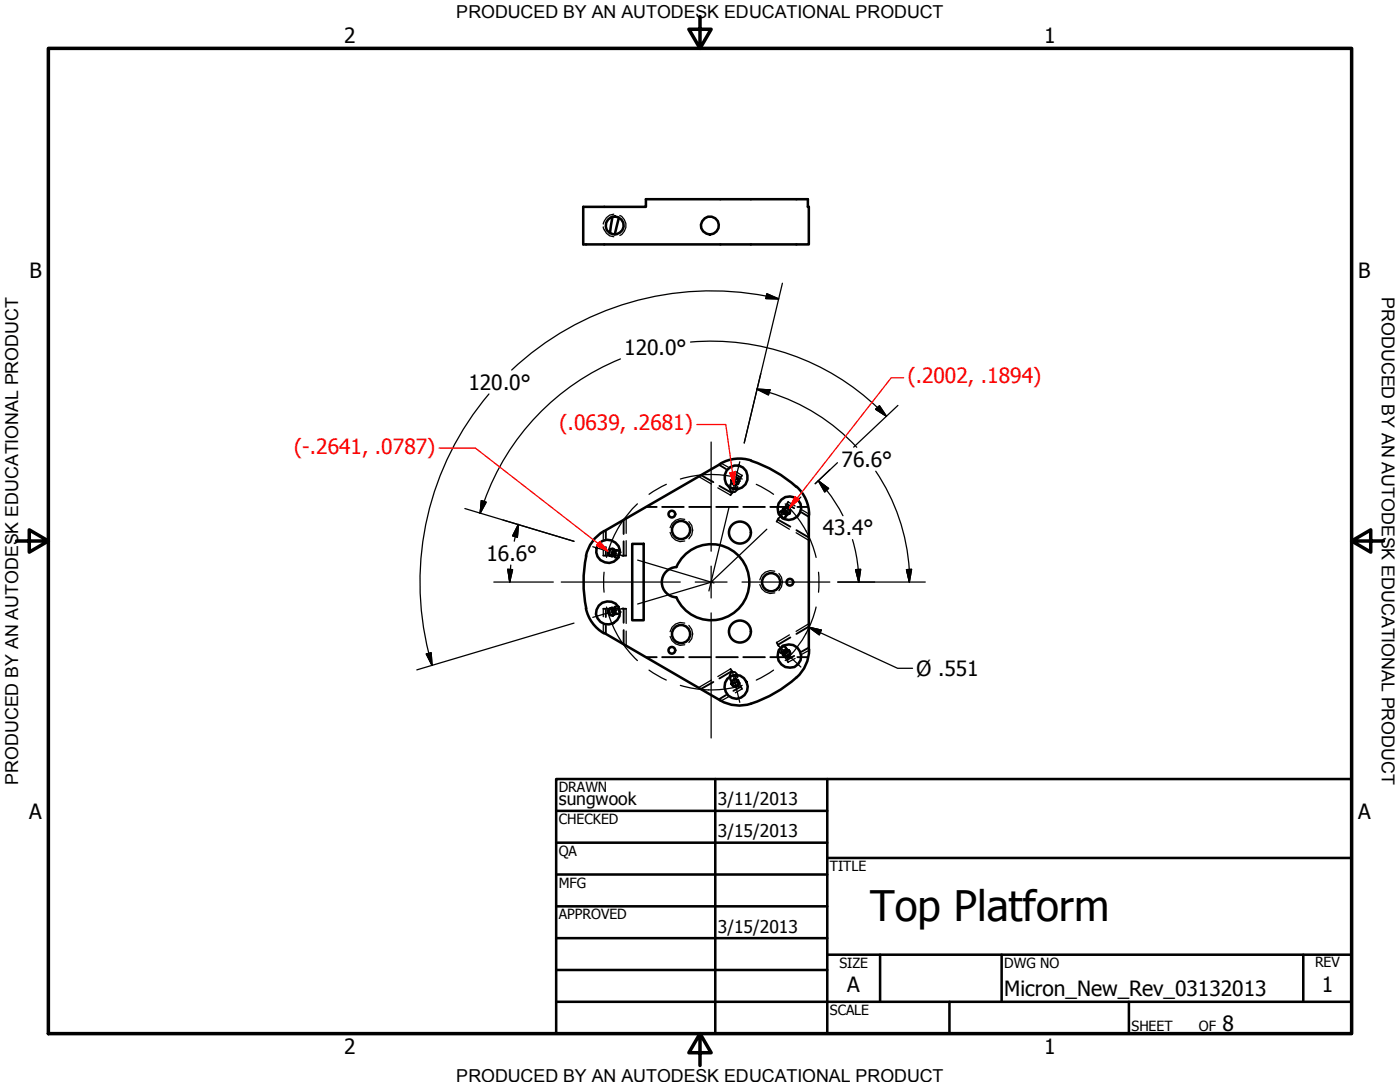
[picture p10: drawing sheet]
<svg xmlns="http://www.w3.org/2000/svg" width="279mm" height="216mm" viewBox="0 0 279 216" stroke-linecap="round" stroke-linejoin="round" font-family="sans-serif">
<!-- layer: Hidden (ANSI) -->
<g fill="none" stroke="#000" stroke-width=".51">
<path d="M116.4 41.3h12.5v-1.5h32.3v1.5h.2v7.5h-45zM122.2 43.2l-.5 3.3M123.5 43.4l-.8 3.4M143.8 92.6l-23.2 13.4M145 93.9a2.36 2.36 0 0 1 4 .2 2.36 2.36 0 0 1-1.7 3.5 2.35 2.35 0 0 1-2.4-1.1 2.35 2.35 0 0 1 .1-2.6zM146 95.9l.3-.4 .4-.1 .5 .2 .2 .4-.2 .4a.68 .68 0 0 0-1.2-.1M149.9 91.9a7.5 7.5 0 0 0-6.1 .6M149.9 92a25.5 25.5 0 0 1 9.1 5.2M156 99.7a2.32 2.32 0 0 1 3.6 .5 2.32 2.32 0 0 1-1.3 3.4 2.29 2.29 0 0 1-2.9-.9 2.29 2.29 0 0 1 .6-3zM159 97.1a7.5 7.5 0 0 1 2.5 5.6M117 111a25.5 25.5 0 0 0 0 10.4M119.4 108.5a2.37 2.37 0 0 1 3.7 0 2.37 2.37 0 0 1-.6 3.6 2.41 2.41 0 0 1-2.9-.6 2.41 2.41 0 0 1-.2-3z"/>
<path d="M120.5 106a7.5 7.5 0 0 0-3.6 4.9M122.4 109.5l-.5 .1-.4 .3 .2 1h.5a.76 .76 0 0 1 .5-1.2M122.8 110l-.3 .4 .1 .4M126.2 108.5h2.3v15.3h-2.3zM135 113.2a3 3 0 0 0-2.9 3 3 3 0 0 0 2.9 3M135 113.1a7.6 7.6 0 0 1 11.6-2.9 7.6 7.6 0 0 1 0 12 7.6 7.6 0 0 1-11.6-3M156.2 102l.5 .2 .1 .5M157.4 102.5l.2-.5-.1-.4-.4-.3h-.5l-.2 .4a.71 .71 0 0 1 .7 1M161.4 102.7v26.8M116.9 121.4a7.5 7.5 0 0 0 3.6 5M119.5 120.8a2.36 2.36 0 0 1 3.6-.1 2.36 2.36 0 0 1-.4 3.5 2.36 2.36 0 0 1-3.4-.8l-.4-.8 .2-.9zM120.6 126.3l23.2 13.5"/>
<path d="M122.6 121.5l-.1 .4 .3 .4M122.7 122.6a.72 .72 0 0 1-.5-1.1h-.5l-.2 .4v.5l.4 .3h.5M143.8 139.8a7.5 7.5 0 0 0 6.1 .6M145.2 135.4a2.34 2.34 0 0 1 3.3-.1 2.34 2.34 0 0 1 .1 3.3 2.34 2.34 0 0 1-3.2 .2 2.46 2.46 0 0 1-.2-3.4zM146 136a.68 .68 0 0 0 1.2-.1l.2 .4-.2 .4-.5 .2-.4-.1-.3-.4M156.8 129.7l-.1 .3-.5 .3M157.1 129.7a.69 .69 0 0 1-.7 .9l.2 .4 .5-.1 .4-.2 .1-.5-.2-.4M161.5 129.6a8.2 8.2 0 0 1-4.2 6.9 25.5 25.5 0 0 1-7.4 3.9"/>
<circle cx="122.7" cy="45" r="1.81"/>
<circle cx="141.7" cy="45" r="1.79"/>
<circle cx="146.7" cy="96" r=".74"/>
<circle cx="122.1" cy="110.2" r=".74"/>
<circle cx="134.1" cy="102.6" r=".67"/>
<circle cx="135.9" cy="105.8" r="1.81"/>
<circle cx="147.7" cy="106.3" r="2.19"/>
<circle cx="153.9" cy="116.2" r="1.81"/>
<circle cx="157" cy="101.9" r=".74"/>
<circle cx="157.6" cy="116.2" r=".67"/>
<circle cx="122.1" cy="122.1" r=".76"/>
<circle cx="134.1" cy="129.8" r=".67"/>
<circle cx="135.9" cy="126.5" r="1.81"/>
<circle cx="146.7" cy="136.3" r=".76"/>
<circle cx="147.7" cy="126" r="2.19"/>
<circle cx="157" cy="130.4" r=".72"/>
<circle cx="157.5" cy="130.9" r="2.34"/>
</g>
<!-- layer: Hidden Narrow (ANSI) -->
<g fill="none" stroke="#000" stroke-width=".25">
<path d="M120.4 45.3a2.49 2.49 0 0 0 2.1 1.9M122.5 42.7a2.34 2.34 0 0 0-2.1 2M123.7 43a2.23 2.23 0 0 1 1.2 2 2.23 2.23 0 0 1-1.2 2M139.4 95.1l2.6 1.5M143.3 97.3l2.5 1.5M144 92.5l1.4 .7M146.7 94l1.4 .9M120.4 106v1.6M120.4 109.3v1.6M125 103.4v3M125 107.9v3M133.7 106.2a2.25 2.25 0 0 0 3 1.7"/>
<path d="M136.7 103.6a2.27 2.27 0 0 0-3 1.7M137.5 104.1a2.31 2.31 0 0 1 0 3.4M151.6 116.6a2.3 2.3 0 0 0 3 1.7M154.6 114a2.28 2.28 0 0 0-3 1.7M155 104.1l2.5 1.5M155.4 114.4a2.45 2.45 0 0 1 0 3.5M157.3 100.1l1.4 .9M158.9 106.3l2.5 1.5M160 101.7l1.4 .9M120.4 121.5v1.6M120.4 124.7v1.5M125 121.5v2.9"/>
<path d="M125 125.9v2.9M133.7 127a2.27 2.27 0 0 0 3 1.7M136.7 124.3a2.25 2.25 0 0 0-3 1.7M137.5 124.8a2.31 2.31 0 0 1 0 3.4M142 135.7l-2.6 1.5M145.4 139.1l-1.4 .7M145.8 133.5l-2.5 1.5M148.1 137.5l-1.4 .7M157.5 126.7l-2.5 1.5M158.7 131.4l-1.4 .7M161.4 124.5l-2.5 1.5M161.4 129.8l-1.4 .8"/>
</g>
<!-- layer: Visible (ANSI) -->
<g fill="none" stroke="#000" stroke-width=".38">
<path d="M139.9 94.8l2.5 1.4M143.4 92.7l1.5 .9M143.6 97l2.4 1.4M145.7 97.1v.2M145.8 97l-.2 .5 .2 .4 .4 .3h.5l.4-.4v-.5M145.8 96.6l-.1 .2M146 95.9v.5M146 95.8v.1M146 96.3l-.2 .5M146 97.3l.6 .2M146.2 98.1l-.4 .7M146.4 94.4l1.4 .8"/>
<path d="M146.4 96.8h.5M147 96.7l-.4 .7M147.2 96.4l-.1 .1M147.2 97.2l-.1 .5M147.4 96.2l-.1 .4M147.7 95.6l-.3 .3M148.1 94.9l-.2 .3M120.4 110.9h.4M120.9 105.8v1.6M120.9 109.2v1.7M121.2 110.9h.5M121.9 110.9l.3 .2"/>
<path d="M122.2 110.9h.1M122.3 109.5h.1M122.4 109.5l.4 .4M122.6 110.8l.3 .5h.7M122.6 110.9h.7M122.6 111.2l.5 .1M122.7 109.7l.5 .2M122.8 110l.5-.1 .6 .3M122.9 110.4l-.2 .5M123.1 109.7l.1 .1M123.3 109.8l.1 .1M123.5 110.3v.6"/>
<path d="M124.1 110.9h.9M124.5 103.7v2.9M124.5 108v2.9M128.9 101.2h2.2M132.1 101.2h4.4M137.5 101.2h4.4M142.9 101.2h4.4M148.3 101.2h4.4M153.7 101.2h4.4M155.3 103.7l2.4 1.4M155.4 102.7l.3-.6 .5-.1-.4 .7M155.4 103.4l-.4 .7"/>
<path d="M155.8 102.8l.4 .4M155.9 101.9l-.3 .3M156.1 102.1l.4 .5M156.3 101.7h.1M156.5 101.3l-.4 .4M156.6 101.3h.1M156.7 103.2l-.1 .1M156.8 102.7l-.1 .5-.4 .3-.2-.1M156.8 100.9l-.1 .4M157 100.6l1.5 .8M157.1 102.7l-.3 .4 .1-.1M157.3 100.1l-.2 .4"/>
<path d="M157.4 102.6l-.4 .1M158.9 105.8l2.5 1.5M159.1 101.2h2.1M160 102.2l1.4 .9M120.4 121.5h.4M120.9 121.5v1.6M120.9 124.8v1.7M121.2 121.5h.5M122.2 121.5h.1M122.2 121.2l-.3 .1M122.4 122.7l-.1 .1M122.7 122.6l.5-.1-.1 .1"/>
<path d="M122.7 121.5l.2 .4M122.8 122.4l-.4 .3M123.1 121l-.5 .1M123.4 122.4l-.1 .1M123.5 121.5v.5M123.6 121.1l-.2-.1-.5 .1-.3 .4h.7M123.9 122.1l-.6 .4-.5-.2M124.1 121.5h.9M124.5 121.5v2.8M124.5 125.7v2.9M128.9 131.1h2.2M132.1 131.1h4.4"/>
<path d="M137.5 131.1h4.4M142.4 136.1l-2.5 1.4M142.9 131.1h4.4M144.9 138.7l-1.5 .9M145.7 135v.2M145.7 135.4l.1 .3M145.8 135.5l.2 .5M145.8 133.5l.4 .7M146 136.3v.2M146 135.9v.5M146 133.9l-2.4 1.5M146.4 135.5h.5"/>
<path d="M146.6 134.7l-.6 .3M146.6 134.9l.4 .7M147.1 135v-.5l-.4-.4-.5-.1-.4 .4-.2 .5 .2 .4M147.1 135.8l.1 .1M147.1 134.6l.1 .5M147.3 135.6l.1 .5M147.4 136.3l.3 .4M147.8 137l-1.4 .9M147.9 137.1l.2 .4M148.3 131.1h4.4M153.7 131.1h4.4M155 128.2l.4 .7"/>
<path d="M155.4 129.6l.3 .6 .5 .1-.4-.7M155.6 130.1l.3 .3M156.1 128.8h.2l.4 .3 .1 .6M156.1 130.6l.4 .3M156.2 129.2l-.4 .3M156.3 130.5l.1 .1M156.5 129.7l-.4 .5M156.6 129l.1 .1M156.7 131l.1 .4M156.8 129.2l.3 .5M156.8 129.2l.1 .1M157 129.6l.4 .1"/>
<path d="M157.1 131.8l.2 .3M157.5 129.8v.1M157.7 127.2l-2.4 1.5M158.5 130.9l-1.5 .8M159.1 131.1h2.1M161.4 125l-2.5 1.5M161.4 129.2l-1.4 .8"/>
</g>
<g fill="#000">
<circle cx="147.4" cy="95.9" r=".19"/>
<circle cx="147.4" cy="96" r=".19"/>
<circle cx="121.7" cy="110.9" r=".19"/>
<circle cx="122.3" cy="110.9" r=".19"/>
<circle cx="156.3" cy="101.8" r=".19"/>
<circle cx="156.7" cy="101.3" r=".19"/>
<circle cx="157.5" cy="102.5" r=".19"/>
<circle cx="121.7" cy="121.5" r=".19"/>
<circle cx="147.1" cy="135.8" r=".19"/>
<circle cx="147.4" cy="136.3" r=".19"/>
<circle cx="156.6" cy="131" r=".19"/>
</g>
<!-- layer: Visible Narrow (ANSI) -->
<path d="M9.7 9.7h260v196.5h-260zM139.7 3.3v6.4l-2.2-3.9h4.4l-2.2 3.9M3.3 107.9h6.4l-3.9-2.2v4.5l3.9-2.3M269.7 107.9l3.9 2.3v-4.5l-3.9 2.2h6.4M139.7 206.2l2.2 3.9h-4.4l2.2-3.9v6.4" fill="none" stroke="#000" stroke-width=".7"/>
<!-- layer: Title (ANSI) -->
<g fill="none" stroke="#000" stroke-width=".51">
<path d="M111 155.4h158.7v50.8h-158.7zM142.7 155.4v50.8M165.1 155.4v50.8M111 161.8h54.1M111 168.1h54.1M111 174.5h54.1M165.1 171.2h104.6M111 180.8h54.1M111 187.2h54.1M111 193.5h54.1M111 199.9h158.7M165.1 190.5h104.6"/>
<path d="M175.6 190.5v9.4M189.5 199.9v6.3M199.9 190.5v9.4M225.3 199.9v6.3M260.1 190.5v9.4"/>
</g>
<!-- layer: Border (ANSI) -->
<g fill="none" stroke="#000" stroke-width=".25">
<path d="M141.9 88.2v21.8M147.6 92.1l-1.4 6.3M159.8 99.2l-4.5 4.4M112 116.1h23.8M118.3 109.1l6.1 1.8M127.3 111.8l15.2 4.5M138.7 116.1h6.4M141.9 113v6.3M142.2 116.1l-14.9 4.4M145.5 101.3l-4 16.6M148.1 116.1h17.5M153 105.6l-11.2 10.7"/>
<path d="M124.4 121.3l-6.1 1.9M141.9 122.3v25M146.2 134l1.4 6.1M155.3 128.7l4.5 4.4"/>
</g>
<!-- layer: Sketch Geometry (ANSI) -->
<path d="M133 96.6l-3.5 2M135.8 95.6a21.5 21.5 0 0 1 12.3 0M150.9 96.6l3.5 2M120.6 114.2v4M127.2 100.5a21.5 21.5 0 0 0-6.2 10.7M156.7 100.5a21.5 21.5 0 0 1 6.2 10.7M163.4 114.2v4M121 121.1a21.5 21.5 0 0 0 6.2 10.7M129.5 133.7l3.5 2M135.8 136.8a21.5 21.5 0 0 0 12.3 0M154.4 133.7l-3.5 2M162.9 121.1a21.5 21.5 0 0 1-6.2 10.7" fill="none" stroke="#000" stroke-width=".25"/>
<!-- layer: Symbol (ANSI) -->
<g fill="none" stroke="#000" stroke-width=".25">
<path d="M153 58.6l2.4 1h-2.6zM155.4 59.6a58.1 58.1 0 0 0-53.3 14.2M156.1 56.5l-7.6 31.9M97.6 78.6a58.1 58.1 0 0 0-12 51.8M123.8 71.6a48.1 48.1 0 0 0-27.2 28.5M137.8 68.3a48.1 48.1 0 0 1 37.3 13.1M151.1 77.7l2.6 .1-.3 1zM151.1 77.7l2.4 .6M153.5 78.3a39.6 39.6 0 0 1 17.5 11M96.1 99.9l.9 .3-1.2 2.2zM163.3 95.9l2.1 1.6-.8 .7zM163.3 95.9l1.7 1.9"/>
<path d="M165 97.8a29.4 29.4 0 0 1 3.2 5.1M167.1 92.3l-4.4 4.2 2.9-2.8M174.8 81.7l.7-.7 1.4 2.1zM174.8 94a39.6 39.6 0 0 1 6.7 19.7M175.1 81.3l1.8 1.8M179.2 80.9l-8.8 8.3M92.8 101.5l21.8 6.5M96.6 100l-.8 2.4M98.6 116.1h11.8M101.3 113.6l1 .1-.6 2.4zM101.9 113.7l-.2 2.4M101.9 112.8v.9"/>
<path d="M102.8 107.1l-.2 .9M103.4 104.6l-.1 2.6-1-.3zM103.4 104.6l-.6 2.5M167.2 116.1h17.5M170.1 107.7a29.4 29.4 0 0 1 1.2 6l.1 2.4M170.8 113.7l1-.1-.4 2.5zM180.9 113.7l1-.1-.4 2.5zM181.4 113.7l.1 2.4M85.1 130.5l.9-.3 .2 2.6zM85.5 130.4l.7 2.4M114.6 124.3l-31.4 9.4M161.4 125.2l2.5 .5-.4 1z"/>
<path d="M161.4 125.2l17.7 8.1h3"/>
</g>
<g fill="#000" stroke="#000" stroke-width=".25">
<path d="M152.8 59.6h2.6zM153 58.6l2.4 1h-2.6zM151.1 77.7l2.6 .1zM151.1 77.7l2.6 .1-.3 1zM96.1 99.9l-.3 2.5zM96.1 99.9l.9 .3-1.2 2.2zM163.3 95.9l2.1 1.6zM163.3 95.9l2.1 1.6-.8 .7zM174.8 81.7l2.1 1.4zM174.8 81.7l.7-.7 1.4 2.1zM101.3 113.6l.4 2.5zM101.3 113.6l1 .1-.6 2.4z"/>
<path d="M103.4 104.6l-.1 2.6zM103.4 104.6l-.1 2.6-1-.3zM170.8 113.7l.6 2.4zM170.8 113.7l1-.1-.4 2.5zM180.9 113.7l.6 2.4zM180.9 113.7l1-.1-.4 2.5zM85.1 130.5l1.1 2.3zM85.1 130.5l.9-.3 .2 2.6zM161.4 125.2l2.5 .5zM161.4 125.2l2.5 .5-.4 1z"/>
</g>
<!-- layer: Dimension (ANSI) -->
<g fill="#f00" stroke="#f00" stroke-width=".25">
<path d="M145.7 94.4l.9 2.3z"/>
<path d="M145.7 94.4l1-.2-.1 2.5z"/>
<path d="M158.7 99.1l-1.2 2.3z"/>
<path d="M158.7 99.1l.7 .6-1.9 1.7z"/>
<path d="M119.1 108.8l2.2 1.2z"/>
<path d="M119.7 108.1l1.6 1.9-2.2-1.2z"/>
</g>
<path d="M180.3 75.4h-2.4l-20 25.4M87.6 89.4h7.3l26.2 20.5M139.1 84.7h5.7l1.7 11.8M146.6 96.2l.1-2-1 .2 .8 2.2M159.3 99.6l-.6-.5-1 2.1M159.4 99.7l-.3 .3M120.8 109.7l-1.7-.9 .6-.7 1.5 1.8" fill="none" stroke="#f00" stroke-width=".25"/>
<text font-size="8.4" x="173.7" y="183.7">Top Platform</text>
<g font-size="4.2">
<text x="68.7" y="8.6">2</text>
<text x="208.4" y="8.6">1</text>
<text x="5.9" y="55.5">B</text>
<text x="271.1" y="55.5">B</text>
<text x="124.6" y="70.9">120.0°</text>
<text x="93.5" y="77.7">120.0°</text>
<text x="168" y="93.2">76.6°</text>
<text x="164.2" y="106.8">43.4°</text>
<text x="97.1" y="111.9">16.6°</text>
<text x="182.9" y="134.9">Ø .551</text>
<text x="5.8" y="163.4">A</text>
<text x="271" y="163.4">A</text>
<text x="169.1" y="198">A</text>
<text x="263.8" y="198">1</text>
<text x="200.4" y="198.8">Micron_New_Rev_03132013</text>
<text x="244" y="205.7">8</text>
<text x="68.7" y="210.3">2</text>
<text x="208.4" y="210.3">1</text>
</g>
<g font-size="4.2" fill="#f00">
<text x="181.2" y="76.5">(.2002, .1894)</text>
<text x="111.6" y="85.9">(.0639, .2681)</text>
<text x="58.7" y="90.6">(-.2641, .0787)</text>
</g>
<g font-size="3.6">
<text x="91.1" y="3.6">PRODUCED BY AN AUTODESK EDUCATIONAL PRODUCT</text>
<text x="275.8" y="59.3" transform="rotate(90 275.8 59.3)">PRODUCED BY AN AUTODESK EDUCATIONAL PRODUCT</text>
<text x="3.6" y="156.6" transform="rotate(-90 3.6 156.6)">PRODUCED BY AN AUTODESK EDUCATIONAL PRODUCT</text>
<text x="91.1" y="215.9">PRODUCED BY AN AUTODESK EDUCATIONAL PRODUCT</text>
</g>
<g font-size="3.5">
<text x="111.5" y="160.6">sungwook</text>
<text x="143.3" y="160.7">3/11/2013</text>
<text x="143.3" y="167.1">3/15/2013</text>
<text x="143.3" y="186.1">3/15/2013</text>
</g>
<g font-size="2.8">
<text x="111.5" y="158">DRAWN</text>
<text x="111.5" y="164.4">CHECKED</text>
<text x="111.5" y="170.8">QA</text>
<text x="165.6" y="173.7">TITLE</text>
<text x="111.5" y="177.1">MFG</text>
<text x="111.5" y="183.5">APPROVED</text>
<text x="167.5" y="193.1">SIZE</text>
<text x="200.4" y="193.1">DWG NO</text>
<text x="262.4" y="193">REV</text>
<text x="165.6" y="202.5">SCALE</text>
<text x="225.8" y="205.7">SHEET</text>
<text x="239.3" y="205.7">OF</text>
</g>
</svg>
